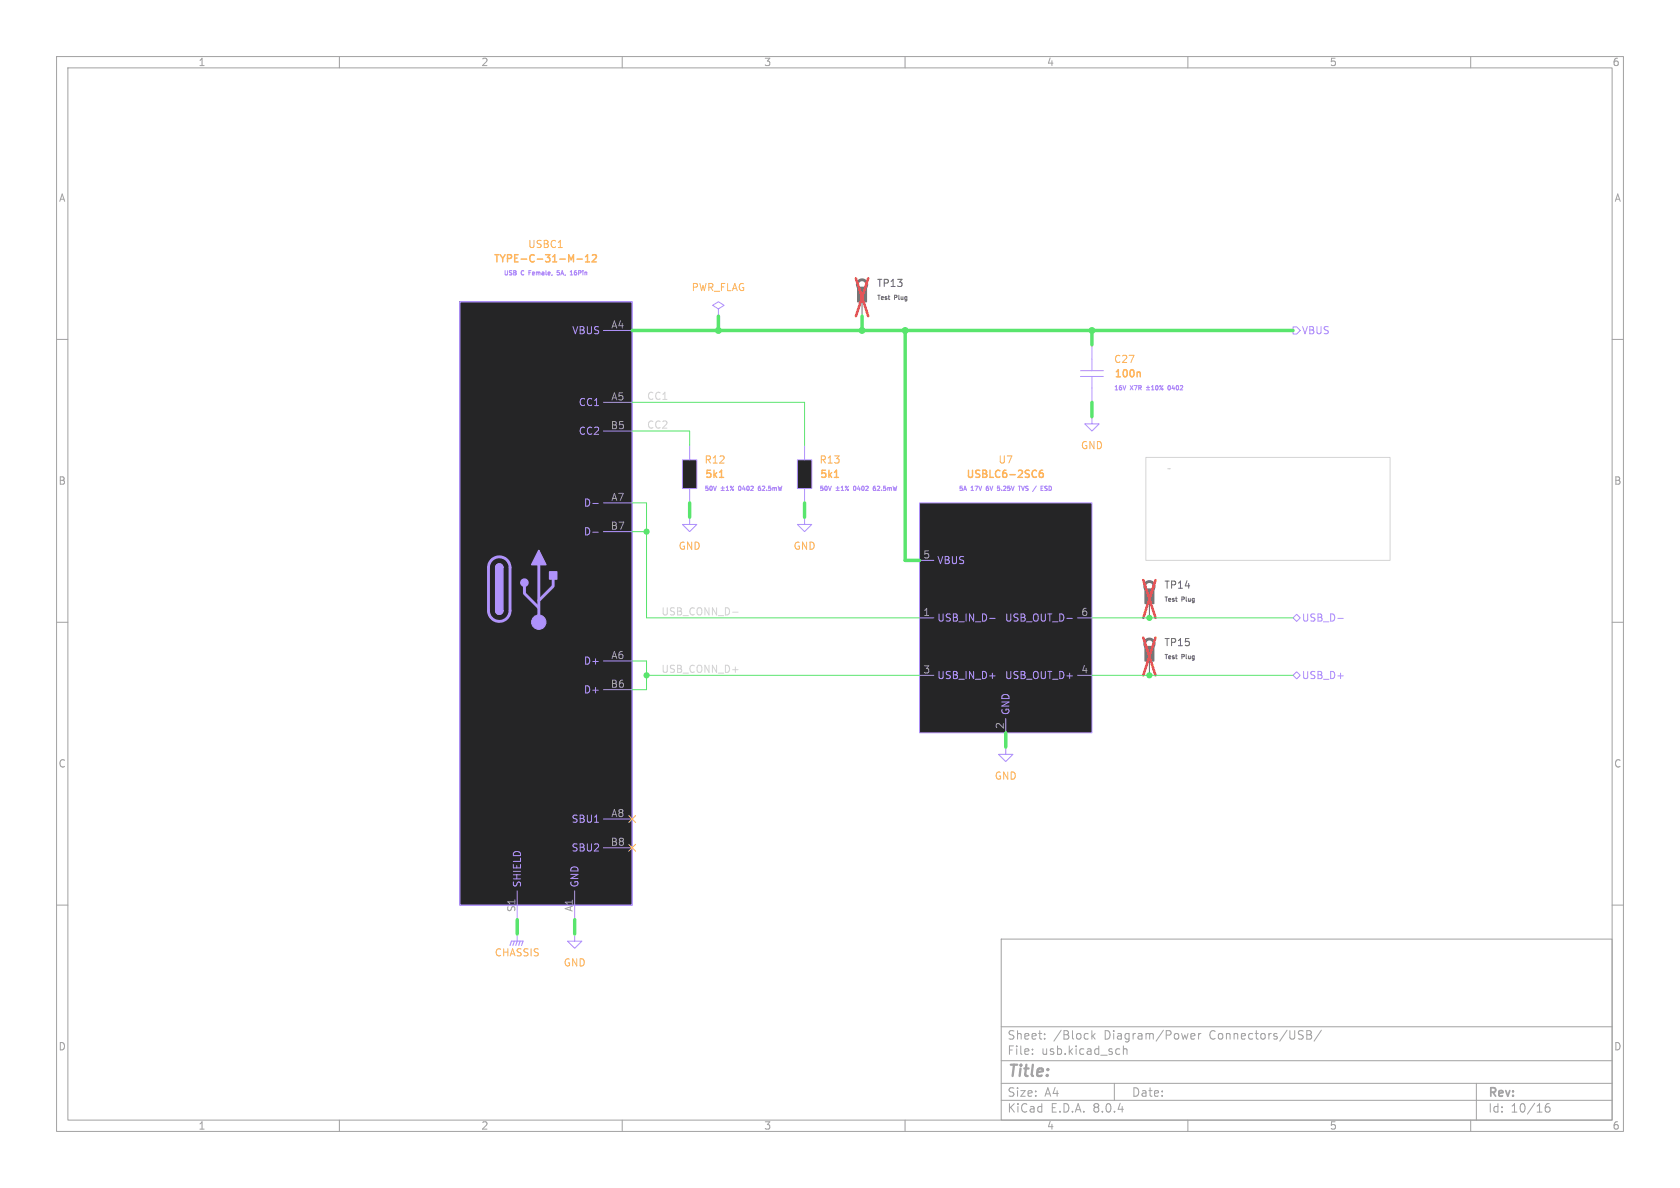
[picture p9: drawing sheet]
<svg xmlns="http://www.w3.org/2000/svg" width="297mm" height="210mm" viewBox="0 0 297 210" stroke-linecap="round" stroke-linejoin="round" font-family="sans-serif">
<g fill="none" stroke="#a2a2a2" stroke-width=".18">
<path d="M10 10h277v190h-277zM12 12h273v186h-273zM60 10v2M110 10v2M160 10v2M210 10v2M260 10v2M10 60h2M285 60h2M10 110h2M285 110h2M10 160h2"/>
<path d="M285 160h2M177 166h108v32h-108zM60 198v2M110 198v2M160 198v2M177 194.5h108M177 191.5h108M177 187.5h108M177 181.5h108M182.5 186.3v.1M182.5 185.5v.1M184.7 183.6v.1"/>
<path d="M184.7 182.8v.1M193 182.2v1.5M193.2 183.1l.4 .6M193.6 182.7l-.6 .6M197 191.5v3M197.8 185.4l.2 .1M198 186.3l-.2 .1M198.6 184.9v1.5M198.6 185.5l.2-.1 .4 .1v.9M210 198v2M210.5 183.2l.7-.1v-.3l-.5-.1-.2 .2 .1 .7h.6M211.9 182.7v1"/>
<path d="M212.3 182.7l-.3 .1-.1 .2M231 182.2h.5l.2 .1 .1 .3-.3 .3a.4 .4 0 0 1 .4 .4 .4 .4 0 0 1-.3 .4h-.6zM231 182.9h.5M233.6 182.1l-1.3 2M260 198v2M261 191.5v6.5M273.9 195.1a.59 .59 0 0 0-.7 .6v.6l.1 .2 .4 .1 .3-.1v-.5l-.1-.3h-.4l-.3 .3"/>
</g>
<path d="M81.3 53.3h30.5v106.7h-30.5z" fill="#252526"/>
<path d="M81.3 53.3h30.5v106.7h-30.5zM87.6 108a.64 .64 0 0 0 .7 .6 .64 .64 0 0 0 .6-.6M87.6 100.3a.64 .64 0 0 1 .7-.6 .64 .64 0 0 1 .6 .6" fill="none" stroke="#af92fb" stroke-width=".25"/>
<path d="M86.9 99a1.9 1.9 0 0 1 2.1-.4 1.9 1.9 0 0 1 1.2 1.7v7.7a1.91 1.91 0 0 1-1.9 1.8 1.91 1.91 0 0 1-1.9-1.8v-7.8l.1-.7zM95.2 99.8v10.2M92.7 103.6v1.3l2.5 2.5M97.8 102.4v1.2l-2.6 2.6" fill="none" stroke="#af92fb" stroke-width=".51"/>
<g fill="#af92fb" stroke="#af92fb" stroke-width=".25">
<path d="M87.6 108h1.3a.64 .64 0 0 1-.6 .6 .64 .64 0 0 1-.7-.6z"/>
<path d="M87.6 100.3h1.3v7.7h-1.3z"/>
<path d="M87.8 99.9a.64 .64 0 0 1 .7-.2 .64 .64 0 0 1 .4 .6h-1.3z"/>
<path d="M95.2 97.3l1.3 2.5h-2.5z"/>
<path d="M97.2 101.1h1.2v1.3h-1.2z"/>
<circle cx="92.7" cy="103" r=".63"/>
</g>
<circle cx="95.2" cy="110" r="1.27" fill="#af92fb" stroke="#af92fb" stroke-width=".18"/>
<g fill="none" stroke="#af92fb" stroke-width=".18">
<path d="M106.7 58.4h5.1M106.7 71.1h5.1M106.7 76.2h5.1M104.8 89h1M104.8 94.1h1M106.7 88.9h5.1M106.7 94h5.1M106.7 116.8h5.1M106.7 121.9h5.1M91.4 157.5v5.1M101.6 157.5v5.1M106.7 144.8h5.1"/>
<path d="M106.7 149.9h5.1"/>
</g>
<path d="M101 45.9l.4-.9v1.3M102 45.8h1M103.5 46.3h.7M103.5 45.4l.4-.4v1.3M104.7 45.1l.5-.1 .2 .4-.7 .9h.7" fill="none" stroke="#ffb45b" stroke-width=".25"/>
<path d="M98.5 48.5l.3 .1M98.9 47.8h-.4v.4l.3-.1M100.8 48.6h.4" fill="none" stroke="#ae81ff" stroke-width=".18"/>
<path d="M202.4 104.1h1.6v2.6h-1.6z" fill="#767676" stroke="#767676" stroke-width=".25"/>
<path d="M202.7 104.3a.83 .83 0 0 1-.1-1.2 .83 .83 0 0 1 1.2 0 .83 .83 0 0 1-.1 1.2" fill="none" stroke="#767676" stroke-width=".51"/>
<path d="M203.2 106.7v2.5" fill="none" stroke="#767676" stroke-width=".18"/>
<path d="M202.1 102.5l2.2 6.7M204.3 102.5l-2.2 6.7" fill="none" stroke="#e65255" stroke-width=".46"/>
<path d="M162.6 88.9h30.4v40.6h-30.4z" fill="#252526"/>
<g fill="none" stroke="#af92fb" stroke-width=".18">
<path d="M127 54.6l1-.6-1-.7-1 .7 1 .6v1.3M127 55.9h.1M191 66.6h4.1M191 65.5h4.1M193 73.7v1.2h1.3l-1.3 1.3-1.2-1.3h1.2M193 73.7h.1M193 61v4.5M193 66.6v4.5M162.6 88.9h30.4v40.6h-30.4zM162.6 99.1h2.5M162.6 109.2h2.5M162.6 119.4h2.5"/>
<path d="M175 109.3h.9M175 119.5h.9M188.6 109.3h1M190.5 109.2h2.5M190.5 119.4h2.5M177.8 127v2.5M91.4 165.1h.1M91.4 165.1v1.3M101.6 165.1v1.3h1.3l-1.3 1.2-1.3-1.2h1.3M101.6 165.1h.1"/>
</g>
<path d="M201.2 65.8l.4 .1v.7M184.3 83.1l-.3 .1a.85 .85 0 0 0 0 1.2l.4-.1 .1-.5-.3-.2h-.2l-.3 .2" fill="none" stroke="#ffb45b" stroke-width=".25"/>
<g fill="none" stroke="#ae81ff" stroke-width=".18">
<path d="M202.7 68.5h.5M202.7 68.9h.5M203 68.2v.6M203.6 68.9h.4M203.6 68.4l.2-.2v.7M204.4 68.2h.1a.37 .37 0 0 1 .2 .4 .37 .37 0 0 1-.3 .3l-.1-.3zM205.6 68.2l-.6 .7M206.8 68.2h-.1a.37 .37 0 0 0-.2 .4 .37 .37 0 0 0 .3 .3M176.3 86.6l.3 .1M176.7 85.9h-.4v.4l.3-.1M180 85.9h.4M180.2 85.9v.8"/>
<path d="M180.6 85.9l.2 .8M185.1 86h-.4a.32 .32 0 0 0 .4 .4v.3h-.4"/>
<circle cx="205.1" cy="68.3" r=".11"/>
<circle cx="205.5" cy="68.8" r=".11"/>
</g>
<path d="M90.2 167.1l.2-.7h2.1l-.3 .7M90.9 166.4l-.2 .7M91.4 166.4l-.2 .7M91.9 166.4l-.2 .7" fill="none" stroke="#af92fb" stroke-width=".2"/>
<g fill="#767676" stroke="#767676" stroke-width=".25">
<path d="M202.4 114.3h1.6v2.5h-1.6z"/>
<path d="M151.6 50.8h1.6v2.5h-1.6z"/>
</g>
<path d="M151.9 50.9a.83 .83 0 0 1-.1-1.2 .83 .83 0 0 1 1.2 0 .83 .83 0 0 1-.1 1.2M202.7 114.4a.83 .83 0 0 1-.1-1.2 .83 .83 0 0 1 1.2 0 .83 .83 0 0 1-.1 1.2" fill="none" stroke="#767676" stroke-width=".51"/>
<path d="M152.4 53.3v2.6M203.2 116.8v2.6" fill="none" stroke="#767676" stroke-width=".18"/>
<path d="M151.3 49.2l2.2 6.7M153.5 49.2l-2.2 6.7M202.1 112.7l2.2 6.7M204.3 112.7l-2.2 6.7" fill="none" stroke="#e65255" stroke-width=".46"/>
<path d="M120.6 81.3h2.6v5.1h-2.6z" fill="#252526"/>
<path d="M121.9 78.7v2.6M120.6 81.3h2.6v5.1h-2.6zM121.9 91.4v1.3h1.3l-1.3 1.3-1.3-1.3h1.3M121.9 91.4h.1M121.9 86.4v2.5M142.2 91.4v1.3h1.3l-1.3 1.3-1.2-1.3h1.2M142.2 91.4h.1" fill="none" stroke="#af92fb" stroke-width=".18"/>
<path d="M127.2 84.4h.7" fill="none" stroke="#ffb45b" stroke-width=".25"/>
<g fill="none" stroke="#ae81ff" stroke-width=".18">
<path d="M127.5 86.3h.6M127.5 86.7h.6M127.8 86v.6M128.4 86.7h.4M128.4 86.2l.2-.3v.8M129.7 85.9l-.6 .8M134.3 86.2l-.3 .2M134.4 85.9l-.2 .1-.2 .3 .1 .3 .2 .1"/>
<circle cx="129.2" cy="86" r=".11"/>
<circle cx="129.6" cy="86.6" r=".11"/>
</g>
<path d="M141 81.3h2.5v5.1h-2.5z" fill="#252526"/>
<path d="M228.6 57.8h.6l.7 .6-.7 .7h-.6zM142.2 78.7v2.6M141 81.3h2.5v5.1h-2.5zM142.2 86.4v2.5M228.6 109.2l.6-.6 .7 .6-.7 .7zM228.6 119.4l.6-.7 .7 .7-.7 .6zM236.5 109.3h1M177.8 132.1v1.3h1.3l-1.3 1.2-1.3-1.2h1.3M177.8 132.1h.1" fill="none" stroke="#af92fb" stroke-width=".18"/>
<path d="M147.5 84.4h.7" fill="none" stroke="#ffb45b" stroke-width=".25"/>
<g fill="none" stroke="#ae81ff" stroke-width=".18">
<path d="M147.8 86.3h.6M147.8 86.7h.6M148.1 86v.6M148.7 86.7h.4M148.7 86.2l.2-.3v.8M150 85.9l-.6 .8M154.7 86.2l-.3 .2M154.7 85.9l-.2 .1-.1 .3v.3l.3 .1"/>
<circle cx="149.5" cy="86" r=".11"/>
<circle cx="149.9" cy="86.6" r=".11"/>
</g>
<path d="M129.5 108.2h1" fill="none" stroke="#d4d4d4" stroke-width=".18"/>
<g fill="#fff">
<path d="M205.5 89.4h.5a.45 .45 0 0 1 .5 .3 .45 .45 0 0 1-.3 .6l.6 .6h-.3l-.5-.6h-.3v.6h-.2v-.8h.4a.28 .28 0 0 0 .4-.2 .28 .28 0 0 0-.3-.3h-.3v.5h-.2z"/>
<path d="M207 89.9a.55 .55 0 0 1 .8 .1 .55 .55 0 0 1-.1 .8 .55 .55 0 0 1-.8-.3v-.1h.2a.37 .37 0 0 0 .4 .4 .37 .37 0 0 0 .2-.6 .33 .33 0 0 0-.4-.3 .33 .33 0 0 0-.2 .5h-.2z"/>
<path d="M208.2 89.8h.2v.8l.2 .2 .4-.2v-.8h.1v1.1h-.1v-.1l-.4 .1-.3-.1z"/>
<path d="M209.5 89.5h.2v.3h.4v.1h-.4l.1 .8h.3a.3 .3 0 0 1-.3 .3 .3 .3 0 0 1-.3-.3v-.8h-.1z"/>
<path d="M210.4 89.9a.51 .51 0 0 1 .6-.1 .51 .51 0 0 1 .3 .6h-.8a.47 .47 0 0 0 .3 .4 .47 .47 0 0 0 .5-.2 .41 .41 0 0 1-.6 .3l-.4-.2v-.5h.8a.33 .33 0 0 0-.3-.3 .33 .33 0 0 0-.3 .3h-.2z"/>
<path d="M212.4 89.9l.6-.1h.2v.3a.42 .42 0 0 0-.6 0 .42 .42 0 0 0 0 .6 .42 .42 0 0 0 .6-.1v.3a.61 .61 0 0 1-.8-.2 .61 .61 0 0 1 0-.8z"/>
<path d="M213.4 89.8a.57 .57 0 0 1 .9 .4v.7h-.2v-.1a.45 .45 0 0 1-.4 .1 .45 .45 0 0 1-.4-.3h.2l.2 .2 .3-.1 .1-.4-.8 .3 .2-.3 .5-.1a.32 .32 0 0 0-.2-.3 .32 .32 0 0 0-.4 .1z"/>
<path d="M214.7 89.8h.2v.1l.5-.1v.2l-.5 .1v.8h-.2z"/>
<path d="M215.7 89.9a.51 .51 0 0 1 .6-.1 .51 .51 0 0 1 .2 .6h-.8a.47 .47 0 0 0 .3 .4 .47 .47 0 0 0 .5-.2 .41 .41 0 0 1-.6 .3l-.3-.2-.1-.5h.9a.33 .33 0 0 0-.4-.3 .33 .33 0 0 0-.3 .3h-.2z"/>
<path d="M216.9 89.4h.1a.26 .26 0 0 1 .3-.1 .26 .26 0 0 1 .2 .2l-.5 .1v.2h.4v.1h-.4v1h-.2v-1h-.1v-.1h.1z"/>
<path d="M217.6 89.8h.2v.8l.2 .2 .3-.2v-.8h.2v1.1h-.2v-.1l-.3 .1-.3-.1z"/>
<path d="M218.9 89.3h.2v1.6h-.2z"/>
<path d="M219.5 89.3h.2v1.6h-.2z"/>
<path d="M219.9 89.8h.2l.4 .8 .3-.8h.2l-.6 1.6h-.2l.2-.5z"/>
<path d="M222.1 89.4h.1a.26 .26 0 0 1 .3-.1 .26 .26 0 0 1 .2 .2l-.5 .1v.2h.4v.1h-.4v1h-.2v-1h-.1v-.1h.1z"/>
<path d="M222.8 89.9a.55 .55 0 0 1 .9 .1 .55 .55 0 0 1-.2 .8 .55 .55 0 0 1-.8-.3v-.1h.2a.37 .37 0 0 0 .4 .4 .37 .37 0 0 0 .2-.6 .33 .33 0 0 0-.4-.3 .33 .33 0 0 0-.2 .5h-.2z"/>
<path d="M224 89.8h.2v.1l.6-.1v.2l-.6 .1v.8h-.2z"/>
<path d="M225.8 89.9l.3-.1h.5v1a.59 .59 0 0 1-.9 .5v-.2a.41 .41 0 0 0 .5 .1 .41 .41 0 0 0 .2-.4 .48 .48 0 0 1-.6 .1 .48 .48 0 0 1-.2-.6h.2l.2 .4 .4-.1v-.6l-.4-.1-.2 .4h-.2z"/>
<path d="M227 89.9a.55 .55 0 0 1 .9 .1 .55 .55 0 0 1-.2 .8 .55 .55 0 0 1-.8-.3v-.1h.2a.37 .37 0 0 0 .4 .4 .37 .37 0 0 0 .2-.6 .33 .33 0 0 0-.4-.3 .33 .33 0 0 0-.2 .5h-.2z"/>
<path d="M228.3 89.9a.55 .55 0 0 1 .9 .1 .55 .55 0 0 1-.2 .8 .55 .55 0 0 1-.8-.3v-.1h.2a.37 .37 0 0 0 .4 .4 .37 .37 0 0 0 .2-.6 .33 .33 0 0 0-.4-.3 .33 .33 0 0 0-.2 .5h-.2z"/>
<path d="M229.6 89.9l.3-.1h.4v-.5h.2v1.6h-.2v-.1a.48 .48 0 0 1-.6 .1 .48 .48 0 0 1-.3-.5h.2l.2 .3 .5-.1v-.6h-.5l-.2 .4h-.2z"/>
<path d="M231.6 89.8h.2v.1a.56 .56 0 0 1 .8 .3 .56 .56 0 0 1-.5 .7h-.3v.5h-.2v-1.3h.2v.6a.4 .4 0 0 0 .6-.3 .4 .4 0 0 0-.5-.4l-.3 .1z"/>
<path d="M233 89.9a.51 .51 0 0 1 .6-.1 .51 .51 0 0 1 .2 .6h-.8a.47 .47 0 0 0 .3 .4 .47 .47 0 0 0 .5-.2 .41 .41 0 0 1-.6 .3l-.3-.2-.1-.5h.9a.33 .33 0 0 0-.4-.3 .33 .33 0 0 0-.3 .3h-.2z"/>
<path d="M234.1 89.8h.2v.1l.5-.1v.2l-.5 .1v.8h-.2z"/>
<path d="M235.1 89.4h.1a.26 .26 0 0 1 .3-.1 .26 .26 0 0 1 .1 .2l-.4 .1v.2h.4v.1h-.4v1h-.2v-1h-.1v-.1h.1z"/>
<path d="M235.8 89.9a.55 .55 0 0 1 .9 .1 .55 .55 0 0 1-.2 .8 .55 .55 0 0 1-.8-.3v-.1h.2a.37 .37 0 0 0 .4 .4 .37 .37 0 0 0 .2-.6 .33 .33 0 0 0-.4-.3 .33 .33 0 0 0-.2 .5h-.2z"/>
<path d="M237 89.8h.2v.1l.6-.1v.2l-.6 .1v.8h-.2z"/>
<path d="M237.9 89.8h.2v.1l.5-.1a.24 .24 0 0 0 .3 .1 .24 .24 0 0 0 .2-.1l.5 .1v1h-.2v-.6a.28 .28 0 0 0-.2-.4 .28 .28 0 0 0-.3 .3v.7h-.2v-.8l-.3-.2-.3 .2v.8h-.2z"/>
<path d="M240 89.8a.57 .57 0 0 1 .9 .4v.7h-.2v-.1a.45 .45 0 0 1-.5 .1 .45 .45 0 0 1-.3-.3h.2l.1 .2 .4-.1 .1-.4-.8 .3 .2-.3 .5-.1a.32 .32 0 0 0-.2-.3 .32 .32 0 0 0-.4 .1z"/>
<path d="M241.2 89.8h.2v.1l.4-.1 .3 .1 .1 1h-.2v-.8l-.2-.2-.4 .2v.8h-.2z"/>
<path d="M242.6 89.9l.6-.1h.2v.3a.42 .42 0 0 0-.6 0 .42 .42 0 0 0 0 .6 .42 .42 0 0 0 .6-.1v.3a.61 .61 0 0 1-.8-.2 .61 .61 0 0 1 0-.8z"/>
<path d="M243.7 89.9a.51 .51 0 0 1 .6-.1 .51 .51 0 0 1 .3 .6h-.8a.47 .47 0 0 0 .3 .4 .47 .47 0 0 0 .5-.2 .41 .41 0 0 1-.6 .3l-.4-.2v-.5h.8a.33 .33 0 0 0-.3-.3 .33 .33 0 0 0-.3 .3h-.2z"/>
<path d="M245.7 89.4h1v.2h-.8v.4h.8v.2h-.8v.5h.8v.2h-1z"/>
<path d="M247 89.5l.7-.1 .3 .1v.2a.56 .56 0 0 0-.9 .2l.1 .1a.65 .65 0 0 1 .9 .7 .91 .91 0 0 1-1.2 .1v-.2a.59 .59 0 0 0 1-.2l-.2-.1a.53 .53 0 0 1-.6-.2 .53 .53 0 0 1-.1-.6z"/>
<path d="M248.4 89.4h.4a.77 .77 0 0 1 .9 .8 .77 .77 0 0 1-.9 .7h-.4v-.2a.75 .75 0 0 0 1.1-.5 .57 .57 0 0 0-.7-.6h-.2v1.1h-.2z"/>
<path d="M205.5 92.3h.2v.1a.56 .56 0 0 1 .8 .3 .56 .56 0 0 1-.4 .8l-.4-.1v.5h-.2v-1.3h.2v.6a.4 .4 0 0 0 .6-.2 .4 .4 0 0 0-.5-.5l-.3 .1z"/>
<path d="M206.8 92.3h.2v.2l.5-.2v.2l-.5 .1v.8h-.2z"/>
<path d="M207.8 92.4a.55 .55 0 0 1 .8 .1 .55 .55 0 0 1-.2 .8 .55 .55 0 0 1-.8-.3v-.1h.2a.37 .37 0 0 0 .5 .4 .37 .37 0 0 0 .2-.6 .33 .33 0 0 0-.4-.2 .33 .33 0 0 0-.3 .4h-.2z"/>
<path d="M209 92h.2v.3h.4v.2h-.4v.7l.4 .1a.3 .3 0 0 1-.3 .2 .3 .3 0 0 1-.3-.3v-.7h-.1z"/>
<path d="M209.9 92.4a.51 .51 0 0 1 .6-.1 .51 .51 0 0 1 .3 .6h-.9a.47 .47 0 0 0 .3 .4 .47 .47 0 0 0 .6-.1 .41 .41 0 0 1-.6 .3l-.4-.3-.1-.5h.9a.33 .33 0 0 0-.3-.3 .33 .33 0 0 0-.4 .3h-.2z"/>
<path d="M211.1 92.4l.6-.1 .2 .1v.2a.42 .42 0 0 0-.6 0 .42 .42 0 0 0 0 .6 .42 .42 0 0 0 .6 0v.2a.61 .61 0 0 1-.8-.1 .61 .61 0 0 1 0-.9z"/>
<path d="M212.2 92h.2v.3h.4v.2h-.4v.7l.4 .1a.3 .3 0 0 1-.3 .2 .3 .3 0 0 1-.3-.3v-.7h-.2z"/>
<path d="M213 91.9h.2v.2h-.2z"/>
<path d="M213 92.3h.2v1.1h-.2z"/>
<path d="M213.6 92.4a.55 .55 0 0 1 .9 .1 .55 .55 0 0 1-.2 .8 .55 .55 0 0 1-.8-.3v-.1h.2a.37 .37 0 0 0 .4 .4 .37 .37 0 0 0 .2-.6 .33 .33 0 0 0-.4-.2 .33 .33 0 0 0-.2 .4h-.2z"/>
<path d="M214.8 92.3h.2v.1l.4-.1 .3 .1 .1 1h-.2v-.8l-.2-.1-.4 .1v.8h-.2z"/>
<path d="M216.2 93.1h.3v.3h-.3z"/>
<path d="M217.7 91.9h.4a.49 .49 0 0 1 .6 .5 .49 .49 0 0 1-.6 .5h-.2v.5h-.2v-.7h.4a.31 .31 0 0 0 .4-.3 .31 .31 0 0 0-.4-.3h-.2v.6h-.2z"/>
<path d="M218.9 91.9h.2v1.5h-.2z"/>
<path d="M219.5 92.3a.57 .57 0 0 1 .9 .4v.7h-.2v-.1a.45 .45 0 0 1-.5 .2 .45 .45 0 0 1-.3-.4h.2l.1 .2 .4-.1 .1-.3-.8 .2 .2-.3 .5-.1a.32 .32 0 0 0-.2-.3 .32 .32 0 0 0-.4 .1z"/>
<path d="M220.8 92.4l.6-.1 .2 .1v.2a.42 .42 0 0 0-.6 0 .42 .42 0 0 0 0 .6 .42 .42 0 0 0 .6 0v.2a.61 .61 0 0 1-.8-.1 .61 .61 0 0 1 0-.9z"/>
<path d="M221.9 92.4a.51 .51 0 0 1 .6-.1 .51 .51 0 0 1 .3 .6h-.8a.47 .47 0 0 0 .3 .4 .47 .47 0 0 0 .5-.1 .41 .41 0 0 1-.6 .3l-.4-.3v-.5h.8a.33 .33 0 0 0-.3-.3 .33 .33 0 0 0-.3 .3h-.2z"/>
<path d="M223.8 92h.2v.3h.4v.2h-.4l.1 .7 .3 .1a.3 .3 0 0 1-.3 .2 .3 .3 0 0 1-.2-.3l-.1-.7h-.1z"/>
<path d="M224.7 91.9h.2v.5l.4-.1 .3 .1v1h-.2v-.8l-.2-.1-.3 .1v.8h-.2z"/>
<path d="M226.1 92.4a.51 .51 0 0 1 .6-.1 .51 .51 0 0 1 .3 .6h-.9a.47 .47 0 0 0 .3 .4 .47 .47 0 0 0 .5-.1 .41 .41 0 0 1-.5 .3l-.4-.3-.1-.5h.9a.33 .33 0 0 0-.4-.3 .33 .33 0 0 0-.3 .3h-.2z"/>
<path d="M228 92.3h.2v.1a.56 .56 0 0 1 .8 .3 .56 .56 0 0 1-.5 .8l-.3-.1v.5h-.2v-1.3h.2v.6a.4 .4 0 0 0 .6-.2 .4 .4 0 0 0-.5-.5l-.3 .1z"/>
<path d="M229.3 92.3h.2v.2l.5-.2v.2l-.5 .1v.8h-.2z"/>
<path d="M230.2 92.4a.55 .55 0 0 1 .9 .1 .55 .55 0 0 1-.2 .8 .55 .55 0 0 1-.8-.3v-.1h.2a.37 .37 0 0 0 .5 .4 .37 .37 0 0 0 .2-.6 .33 .33 0 0 0-.5-.2 .33 .33 0 0 0-.2 .4h-.2z"/>
<path d="M231.5 92h.2v.3h.4v.2h-.4v.7l.4 .1a.3 .3 0 0 1-.3 .2 .3 .3 0 0 1-.3-.3v-.7h-.2z"/>
<path d="M232.4 92.4a.51 .51 0 0 1 .6-.1 .51 .51 0 0 1 .3 .6h-.9a.47 .47 0 0 0 .3 .4 .47 .47 0 0 0 .5-.1 .41 .41 0 0 1-.6 .3l-.3-.3-.1-.5h.9a.33 .33 0 0 0-.4-.3 .33 .33 0 0 0-.3 .3h-.2z"/>
<path d="M233.6 92.4l.6-.1 .2 .1v.2a.42 .42 0 0 0-.6 0 .42 .42 0 0 0 0 .6 .42 .42 0 0 0 .6 0v.2a.61 .61 0 0 1-.8-.1 .61 .61 0 0 1 0-.9z"/>
<path d="M234.6 92h.2v.3h.4v.2h-.4l.1 .7 .3 .1a.3 .3 0 0 1-.3 .2 .3 .3 0 0 1-.2-.3l-.1-.7h-.1z"/>
<path d="M235.4 91.9h.3v.2h-.3z"/>
<path d="M235.5 92.3h.2v1.1h-.2z"/>
<path d="M236.1 92.4a.55 .55 0 0 1 .8 .1 .55 .55 0 0 1-.2 .8 .55 .55 0 0 1-.7-.3v-.1h.2a.37 .37 0 0 0 .4 .4 .37 .37 0 0 0 .2-.6 .33 .33 0 0 0-.4-.2 .33 .33 0 0 0-.2 .4h-.2z"/>
<path d="M237.3 92.3h.2v.1l.3-.1 .4 .1 .1 1h-.2l-.1-.8-.2-.1-.3 .1v.8h-.2z"/>
<path d="M239.3 91.9h.6v.2h-.2v1.2h.2v.1h-.6v-.1h.2v-1.2h-.2z"/>
<path d="M240.4 92.1a.93 .93 0 0 1 1.1-.1v.3a.61 .61 0 0 0-.9-.1 .61 .61 0 0 0 0 .9 .61 .61 0 0 0 .9 0v.2a.81 .81 0 0 1-1.2-.1 .81 .81 0 0 1 .1-1.1z"/>
<path d="M242.5 92.3a.57 .57 0 0 1 .9 .4v.7h-.2v-.1a.45 .45 0 0 1-.5 .2 .45 .45 0 0 1-.3-.4h.2l.1 .2 .4-.1 .1-.3-.8 .2 .1-.3 .6-.1a.32 .32 0 0 0-.3-.3 .32 .32 0 0 0-.3 .1z"/>
<path d="M243.7 92.4l.6-.1 .2 .1v.2l-.3-.1a.23 .23 0 0 0-.3 0 .23 .23 0 0 0 0 .3 .23 .23 0 0 0 .3 0 .36 .36 0 0 1 .3 .5 .36 .36 0 0 1-.5 .2l-.4-.1v-.2l.3 .1a.24 .24 0 0 0 .4 0 .24 .24 0 0 0 0-.3 .24 .24 0 0 0-.3-.1l-.3-.1z"/>
<path d="M205.6 95l.5-.2 .3 .1v.2a.42 .42 0 0 0-.6 0 .42 .42 0 0 0 0 .6 .42 .42 0 0 0 .6 0v.2a.61 .61 0 0 1-.9-.1 .61 .61 0 0 1 .1-.8z"/>
<path d="M206.6 94.4h.2v1.6h-.2z"/>
<path d="M207.2 95a.55 .55 0 0 1 .9 0 .55 .55 0 0 1-.2 .8 .55 .55 0 0 1-.8-.3v-.1h.2a.37 .37 0 0 0 .4 .4 .37 .37 0 0 0 .2-.6 .33 .33 0 0 0-.4-.2 .33 .33 0 0 0-.2 .4h-.2z"/>
<path d="M208.5 94.9l.5-.1 .2 .1v.2l-.2-.1a.23 .23 0 0 0-.4 0 .23 .23 0 0 0 0 .3 .23 .23 0 0 0 .4 0 .36 .36 0 0 1 .2 .5 .36 .36 0 0 1-.5 .2l-.3-.1v-.2l.3 .1a.24 .24 0 0 0 .3 0 .24 .24 0 0 0 0-.3 .24 .24 0 0 0-.3 0l-.3-.2z"/>
<path d="M209.6 95a.51 .51 0 0 1 .6-.2 .51 .51 0 0 1 .3 .6h-.8a.47 .47 0 0 0 .3 .4 .47 .47 0 0 0 .5-.1 .41 .41 0 0 1-.6 .3l-.4-.3v-.4h.8a.33 .33 0 0 0-.3-.3 .33 .33 0 0 0-.3 .3h-.2z"/>
<path d="M211.6 94.9a.57 .57 0 0 1 .8 .3v.8h-.2v-.2a.45 .45 0 0 1-.4 .2 .45 .45 0 0 1-.3-.4h.2l.1 .2 .3-.1 .1-.3-.7 .2 .1-.3 .6-.1a.32 .32 0 0 0-.3-.3 .32 .32 0 0 0-.3 .2z"/>
<path d="M212.8 94.9l.5-.1 .3 .1v.2l-.3-.1a.23 .23 0 0 0-.3 0 .23 .23 0 0 0 0 .3 .23 .23 0 0 0 .3 0 .36 .36 0 0 1 .3 .5 .36 .36 0 0 1-.5 .2l-.4-.1v-.2l.3 .1a.24 .24 0 0 0 .3 0 .24 .24 0 0 0 .1-.3 .24 .24 0 0 0-.4 0l-.3-.2z"/>
<path d="M214.6 94.8h.2v.1a.56 .56 0 0 1 .8 .3 .56 .56 0 0 1-.4 .8l-.4-.1v.5h-.2v-1.3h.2v.7a.4 .4 0 0 0 .6-.3 .4 .4 0 0 0-.5-.4h-.3z"/>
<path d="M216 95a.55 .55 0 0 1 .8 0 .55 .55 0 0 1-.2 .8 .55 .55 0 0 1-.7-.3l-.1-.1h.3a.37 .37 0 0 0 .4 .4 .37 .37 0 0 0 .2-.6 .33 .33 0 0 0-.4-.2 .33 .33 0 0 0-.2 .4h-.3z"/>
<path d="M217.2 94.9l.6-.1 .2 .1v.2l-.3-.1a.23 .23 0 0 0-.3 0 .23 .23 0 0 0 0 .3 .23 .23 0 0 0 .3 0 .36 .36 0 0 1 .3 .5 .36 .36 0 0 1-.5 .2l-.4-.1v-.2l.3 .1a.24 .24 0 0 0 .3 0 .24 .24 0 0 0 .1-.3 .24 .24 0 0 0-.3 0l-.3-.2z"/>
<path d="M218.3 94.9l.5-.1 .3 .1v.2l-.3-.1a.23 .23 0 0 0-.3 0 .23 .23 0 0 0 0 .3 .23 .23 0 0 0 .3 0 .36 .36 0 0 1 .3 .5 .36 .36 0 0 1-.5 .2l-.4-.1v-.2l.3 .1a.24 .24 0 0 0 .3 0 .24 .24 0 0 0 .1-.3 .24 .24 0 0 0-.3 0l-.3-.2z"/>
<path d="M219.4 94.4h.2v.3h-.2z"/>
<path d="M219.4 94.8h.2v1.2h-.2z"/>
<path d="M220 94.4h.2v.5a.57 .57 0 0 1 .8 .3 .57 .57 0 0 1-.5 .8h-.5v-.9h.2v.7a.4 .4 0 0 0 .6-.3 .4 .4 0 0 0-.5-.4h-.3z"/>
<path d="M221.3 94.4h.2v1.6h-.2z"/>
<path d="M221.9 95a.51 .51 0 0 1 .6-.2 .51 .51 0 0 1 .3 .6h-.8a.47 .47 0 0 0 .3 .4 .47 .47 0 0 0 .5-.1 .41 .41 0 0 1-.6 .3l-.4-.3v-.4h.8a.33 .33 0 0 0-.3-.3 .33 .33 0 0 0-.3 .3h-.2z"/>
<path d="M223.8 94.5h.2v.3h.4v.2h-.4l.1 .7 .3 .1a.3 .3 0 0 1-.3 .2 .3 .3 0 0 1-.2-.2l-.1-.8h-.1z"/>
<path d="M224.7 95a.55 .55 0 0 1 .9 0 .55 .55 0 0 1-.2 .8 .55 .55 0 0 1-.8-.3v-.1h.2a.37 .37 0 0 0 .4 .4 .37 .37 0 0 0 .2-.6 .33 .33 0 0 0-.4-.2 .33 .33 0 0 0-.2 .4h-.2z"/>
<path d="M226.7 94.5h.2v.3h.4v.2h-.4v.7l.4 .1a.3 .3 0 0 1-.3 .2 .3 .3 0 0 1-.3-.2v-.8h-.2z"/>
<path d="M227.5 94.4h.2v.6l.4-.2 .3 .2 .1 1h-.2l-.1-.9-.2-.1-.3 .1v.9h-.2z"/>
<path d="M228.9 95a.51 .51 0 0 1 .6-.2 .51 .51 0 0 1 .3 .6h-.9a.47 .47 0 0 0 .4 .4 .47 .47 0 0 0 .5-.1 .41 .41 0 0 1-.6 .3l-.4-.3v-.4h.8a.33 .33 0 0 0-.3-.3 .33 .33 0 0 0-.4 .3h-.1z"/>
<path d="M230.9 95l.5-.2 .3 .1v.2a.42 .42 0 0 0-.6 0 .42 .42 0 0 0 0 .6 .42 .42 0 0 0 .6 0v.2a.61 .61 0 0 1-.9-.1 .61 .61 0 0 1 .1-.8z"/>
<path d="M232 95a.55 .55 0 0 1 .8 0 .55 .55 0 0 1-.2 .8 .55 .55 0 0 1-.8-.3v-.1h.2a.37 .37 0 0 0 .5 .4 .37 .37 0 0 0 .2-.6 .33 .33 0 0 0-.4-.2 .33 .33 0 0 0-.3 .4h-.2z"/>
<path d="M233.2 94.8h.2v.2l.3-.2 .3 .1 .1 1.1h-.1l-.1-.9-.2-.1-.3 .1v.9h-.2z"/>
<path d="M234.5 94.8h.2v.2l.3-.2 .4 .1 .1 1.1h-.2v-.9l-.3-.1-.3 .1v.9h-.2z"/>
<path d="M235.9 95a.51 .51 0 0 1 .6-.2 .51 .51 0 0 1 .3 .6h-.8a.47 .47 0 0 0 .3 .4 .47 .47 0 0 0 .5-.1 .41 .41 0 0 1-.6 .3l-.4-.3v-.4h.8a.33 .33 0 0 0-.3-.3 .33 .33 0 0 0-.3 .3h-.2z"/>
<path d="M237.2 95l.5-.2 .2 .1v.2a.42 .42 0 0 0-.6 0 .42 .42 0 0 0 0 .6 .42 .42 0 0 0 .6 0v.2a.61 .61 0 0 1-.8-.1 .61 .61 0 0 1 .1-.8z"/>
<path d="M238.2 94.5h.2v.3h.4v.2h-.4v.7l.4 .1a.3 .3 0 0 1-.3 .2 .3 .3 0 0 1-.3-.2v-.8h-.1z"/>
<path d="M239.1 95a.55 .55 0 0 1 .8 0 .55 .55 0 0 1-.2 .8 .55 .55 0 0 1-.8-.3v-.1h.2a.37 .37 0 0 0 .5 .4 .37 .37 0 0 0 .2-.6 .33 .33 0 0 0-.4-.2 .33 .33 0 0 0-.3 .4h-.2z"/>
<path d="M240.3 94.8h.2v.2l.5-.2v.2l-.5 .1v.9h-.2z"/>
<path d="M241.1 95.7h.2v.3h-.2z"/>
<path d="M211.5 83.8a1.86 1.86 0 0 1 2.1-.1v.4a1.21 1.21 0 0 0-2.1 .5 1.21 1.21 0 0 0 1.6 1.5l.5-.3v.5a1.63 1.63 0 0 1-2.2-.3 1.63 1.63 0 0 1 .1-2.2z"/>
<path d="M214.1 84.2h.4v.3l.6-.3h.5v.4h-.6l-.5 .3v1.6h-.4z"/>
<path d="M215.9 83.4h.4v.5h-.4z"/>
<path d="M215.9 84.2h.4v2.3h-.4z"/>
<path d="M217.1 83.5h.4v.7h.8v.3h-.8v1.1a.49 .49 0 0 0 .2 .6 .49 .49 0 0 0 .6-.1v.4h-.2a.73 .73 0 0 1-1-.8v-1.2h-.3v-.3h.3z"/>
<path d="M218.7 83.4h.4v.5h-.4z"/>
<path d="M218.7 84.2h.4v2.3h-.4z"/>
<path d="M220 84.5a1.34 1.34 0 0 1 1.6-.2v.5a.86 .86 0 0 0-1.5 .2 .86 .86 0 0 0 1 1.2l.5-.3v.4a1.22 1.22 0 0 1-1.7-.2 1.22 1.22 0 0 1 .1-1.6z"/>
<path d="M222.1 84.3a1.29 1.29 0 0 1 1.7 .4l.1 1.8h-.4v-.3a.9 .9 0 0 1-1 .3 .9 .9 0 0 1-.6-.7h.4a.7 .7 0 0 0 1.2 .1v-.6h-.3a.78 .78 0 0 0-.9 .5h-.4a1.29 1.29 0 0 1 1.6-.8 .74 .74 0 0 0-1.3-.4l-.1 .1z"/>
<path d="M224.6 83.3h.4v3.2h-.4z"/>
</g>
<path d="M202.6 80.9h43.2v18.2h-43.2zM206.4 82.9h.1M206.7 82.9h.1" fill="none" stroke="#d4d4d4" stroke-width=".18"/>
<path d="M111.8 58.4h116.8M127 55.9v2.5M152.4 55.9v2.5M160 58.4v40.7h2.6M193 58.4v2.6M193 71.1v2.6M121.9 88.9v2.5M142.2 88.9v2.5M177.8 129.5v2.6M91.4 162.6v2.5M101.6 162.6v2.5" fill="none" stroke="#59e56d" stroke-width=".61"/>
<path d="M111.8 76.2h10.1v2.5M111.8 71.1h30.4v7.6M111.8 88.9h2.5v20.3h48.3M111.8 94h2.5M111.8 116.8h2.5v5.1h-2.5M114.3 119.4h48.3M193 119.4h35.6M193 109.2h35.6" fill="none" stroke="#59e56d" stroke-width=".18"/>
<path d="M111.2 149.3l1.2 1.2M111.2 144.2l1.2 1.2M112.4 149.3l-1.2 1.2M112.4 144.2l-1.2 1.2" fill="none" stroke="#f7e740" stroke-width=".18"/>
<g fill="#59e56d" stroke="#59e56d" stroke-width=".18">
<circle cx="114.3" cy="94" r=".46"/>
<circle cx="127" cy="58.4" r=".52"/>
<circle cx="114.3" cy="119.4" r=".46"/>
<circle cx="160" cy="58.4" r=".52"/>
<circle cx="152.4" cy="58.4" r=".52"/>
<circle cx="193" cy="58.4" r=".52"/>
<circle cx="203.2" cy="119.4" r=".46"/>
<circle cx="203.2" cy="109.2" r=".46"/>
</g>
<text font-size="2.8" fill="#a2a2a2" x="178" y="190.9">Title:</text>
<g font-size="2.1" fill="#a2a2a2">
<text x="178" y="184">Sheet:</text>
<text x="186.2" y="184">/Block</text>
<text x="195.2" y="184">Diagram/Power</text>
<text x="214" y="184">Connectors/USB/</text>
<text x="178" y="186.7">File:</text>
<text x="184.1" y="186.7">usb.kicad_sch</text>
<text x="178" y="196.9">KiCad</text>
<text x="178" y="194.1">Size:</text>
<text x="184.7" y="194.1">A4</text>
<text x="185.7" y="196.9">E.D.A.</text>
<text x="193.3" y="196.9">8.0.4</text>
<text x="200" y="194.1">Date:</text>
<text x="263" y="194.3">Rev:</text>
<text x="263" y="196.9">Id:</text>
<text x="267.1" y="196.9">10/16</text>
</g>
<g font-size="1.8" fill="#a2a2a2">
<text x="35" y="11.9">1</text>
<text x="85" y="11.9">2</text>
<text x="135" y="11.9">3</text>
<text x="185" y="11.9">4</text>
<text x="235" y="11.9">5</text>
<text x="285" y="11.9">6</text>
<text x="10.3" y="35.9">A</text>
<text x="285.3" y="35.9">A</text>
<text x="108" y="58.2">A4</text>
<text x="108" y="70.9">A5</text>
<text x="107.9" y="75.9">B5</text>
<text x="10.3" y="85.9">B</text>
<text x="108" y="88.6">A7</text>
<text x="285.3" y="85.9">B</text>
<text x="107.9" y="93.7">B7</text>
<text x="163.1" y="98.8">5</text>
<text x="163.1" y="109">1</text>
<text x="191.1" y="109">6</text>
<text x="108" y="116.6">A6</text>
<text x="163.1" y="119.1">3</text>
<text x="191.1" y="119.1">4</text>
<text x="107.9" y="121.7">B6</text>
<text x="177.5" y="129" transform="rotate(-90 177.5 129)">2</text>
<text x="10.3" y="135.9">C</text>
<text x="285.3" y="135.9">C</text>
<text x="107.9" y="149.6">B8</text>
<text x="108" y="144.5">A8</text>
<text x="91.2" y="161.3" transform="rotate(-90 91.2 161.3)">S1</text>
<text x="101.3" y="161.3" transform="rotate(-90 101.3 161.3)">A1</text>
<text x="10.3" y="185.9">D</text>
<text x="285.3" y="185.9">D</text>
<text x="35" y="199.9">1</text>
<text x="85" y="199.9">2</text>
<text x="135" y="199.9">3</text>
<text x="185" y="199.9">4</text>
<text x="235" y="199.9">5</text>
<text x="285" y="199.9">6</text>
</g>
<g font-size="1.8" fill="#ffb45b">
<text x="87.1" y="46.7">TYPE-C-31-M-12</text>
<text x="93.3" y="44">USBC1</text>
<text x="122.2" y="51.7">PWR_FLAG</text>
<text x="196.9" y="64.4">C27</text>
<text x="196.8" y="67.1">100n</text>
<text x="124.5" y="82.1">R12</text>
<text x="144.8" y="82.1">R13</text>
<text x="176.4" y="82.1">U7</text>
<text x="191" y="79.6">GND</text>
<text x="124.5" y="84.8">5k1</text>
<text x="144.8" y="84.8">5k1</text>
<text x="170.7" y="84.8">USBLC6-2SC6</text>
<text x="119.9" y="97.4">GND</text>
<text x="140.2" y="97.4">GND</text>
<text x="175.8" y="138">GND</text>
<text x="87.4" y="169.3">CHASSIS</text>
<text x="99.6" y="171">GND</text>
</g>
<g font-size="1.8" fill="#696969">
<text x="154.9" y="50.9">TP13</text>
<text x="205.7" y="104.3">TP14</text>
<text x="205.7" y="114.4">TP15</text>
</g>
<g font-size="1.8" fill="#af92fb">
<text x="101.1" y="59.3">VBUS</text>
<text x="230.1" y="59.3">VBUS</text>
<text x="102.2" y="72">CC1</text>
<text x="102.2" y="77.1">CC2</text>
<text x="103.1" y="89.8">D-</text>
<text x="103.1" y="94.8">D-</text>
<text x="165.6" y="99.9">VBUS</text>
<text x="165.6" y="110.1">USB_IN_D-</text>
<text x="177.6" y="110.1">USB_OUT_D-</text>
<text x="230.1" y="110.1">USB_D-</text>
<text x="103.1" y="117.7">D+</text>
<text x="103.1" y="122.8">D+</text>
<text x="165.6" y="120.2">USB_IN_D+</text>
<text x="177.6" y="120.2">USB_OUT_D+</text>
<text x="230.1" y="120.2">USB_D+</text>
<text x="178.7" y="126.5" transform="rotate(-90 178.7 126.5)">GND</text>
<text x="100.9" y="145.6">SBU1</text>
<text x="100.9" y="150.7">SBU2</text>
<text x="92.3" y="157" transform="rotate(-90 92.3 157)">SHIELD</text>
<text x="102.5" y="157" transform="rotate(-90 102.5 157)">GND</text>
</g>
<g font-size="1.8" fill="#d4d4d4">
<text x="114.3" y="70.8">CC1</text>
<text x="114.3" y="75.9">CC2</text>
<text x="116.8" y="108.9">USB_CONN_D-</text>
<text x="116.8" y="119">USB_CONN_D+</text>
</g>
<g font-size="1.1" fill="#ae81ff">
<text x="89" y="48.9">USB</text>
<text x="92.1" y="48.9">C</text>
<text x="93.8" y="48.9">Female,</text>
<text x="99.1" y="48.9">5A,</text>
<text x="101.7" y="48.9">16Pin</text>
<text x="196.8" y="69.2">16V</text>
<text x="199.8" y="69.2">X7R</text>
<text x="207.1" y="69.2">0402</text>
<text x="124.5" y="87">50V</text>
<text x="130.9" y="87">0402</text>
<text x="134.7" y="87">62.5mW</text>
<text x="144.8" y="87">50V</text>
<text x="151.2" y="87">0402</text>
<text x="155" y="87">62.5mW</text>
<text x="169.4" y="87">5A</text>
<text x="171.7" y="87">17V</text>
<text x="174.7" y="87">6V</text>
<text x="176.9" y="87">5.25V</text>
<text x="181" y="87">TVS</text>
<text x="183.9" y="87">/</text>
<text x="185.5" y="87">ESD</text>
</g>
<g font-size="1.1" fill="#737373">
<text x="154.9" y="53.2">Test</text>
<text x="158.1" y="53.2">Plug</text>
<text x="205.7" y="106.6">Test</text>
<text x="208.9" y="106.6">Plug</text>
<text x="205.7" y="116.7">Test</text>
<text x="208.9" y="116.7">Plug</text>
</g>
</svg>
